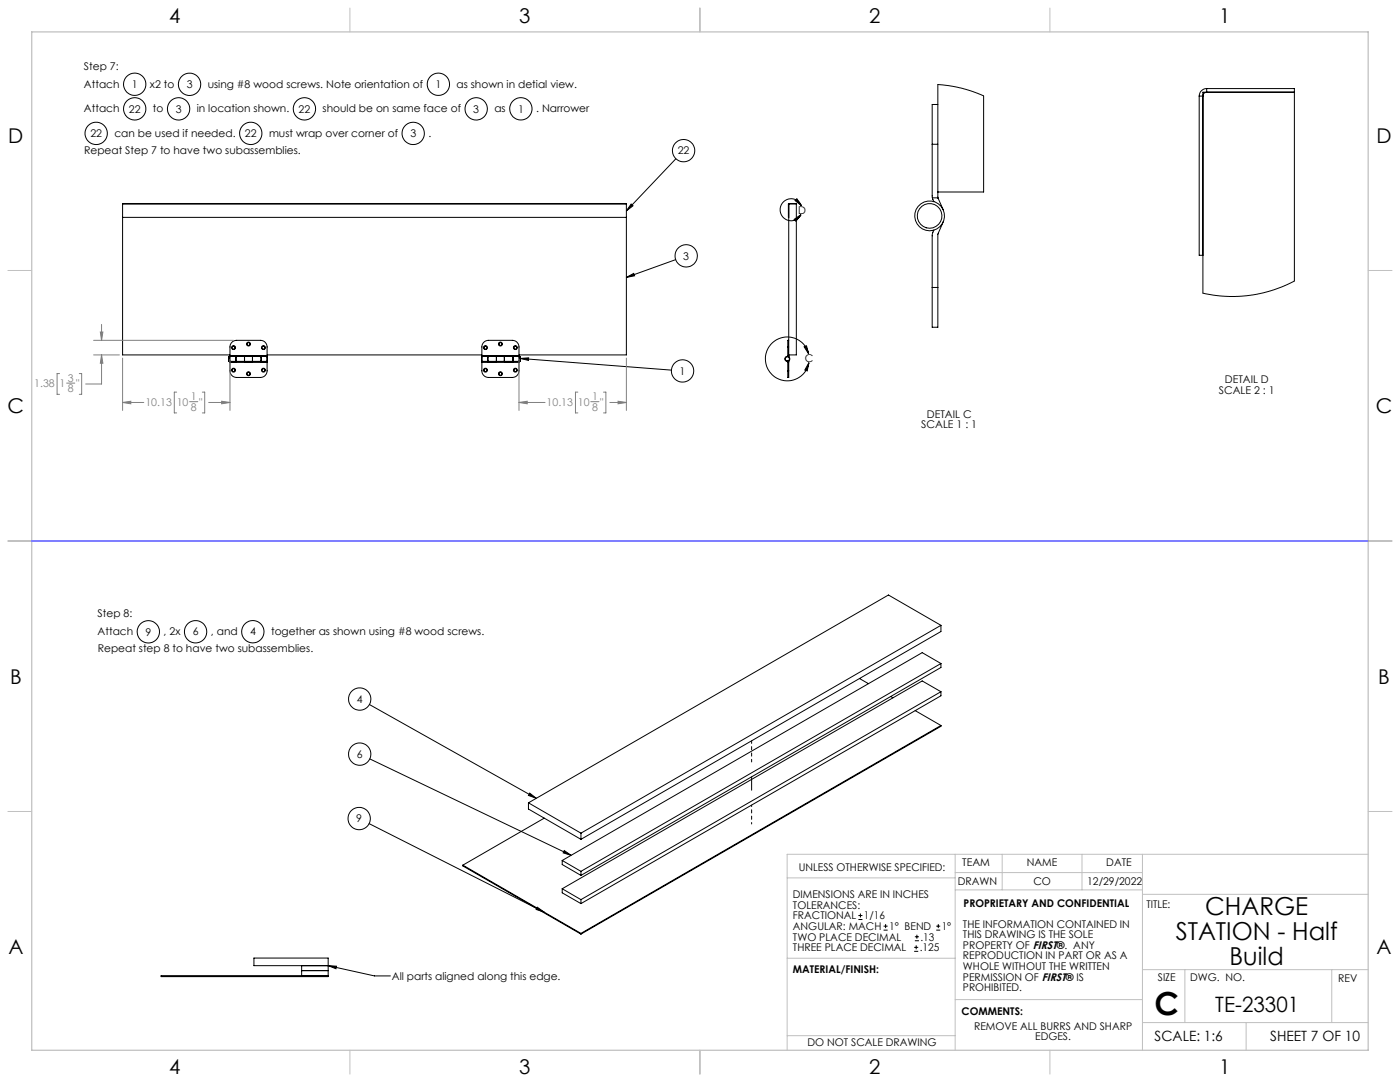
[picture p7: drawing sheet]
<svg xmlns="http://www.w3.org/2000/svg" width="559mm" height="432mm" viewBox="0 0 559 432" stroke-linecap="round" stroke-linejoin="round" font-family="sans-serif">
<g fill="none" stroke="#c0c0c0" stroke-width=".4">
<path d="M139.7 3.2v9.5M279.4 3.2v9.5M419.1 3.2v9.5M3.1 107.9h9.6M546.1 107.9h9.5M3.1 215.9h9.6M546.1 215.9h9.5M3.1 323.8h9.6M546.1 323.8h9.5M314.2 350.3h67M381.2 340.9v78.2M381.2 355.1h74.8"/>
<path d="M381.2 348.2h74.8M400 340.9v14.2M431.9 340.9v14.2M456 340.9v78.2M456 356.9h90.1M546.1 340.9h-231.9v78.2M314.2 382.4h67.2M381.2 398.9h74.8M456 387h90.1M472.9 387v21.1M531.6 387v21.1M139.7 419.1v9.6"/>
<path d="M279.4 419.1v9.6M314.2 413.3h67M419.1 419.1v9.6M456 408.1h90.1M497.4 408.1v11"/>
</g>
<path d="M12.7 12.7h533.4v406.4h-533.4z" fill="none" stroke="#c0c0c0" stroke-width=".5"/>
<g fill="none" stroke="#000" stroke-width=".4">
<path d="M478.6 38.3v63.6h1.5M481.6 35.3h35v76.8l-5 2.4-7.2 2.3-6.9 1.2-7 .3-5.1-.4-5.3-.9v-80.2h36.5M481.6 35.3v1.5a1.51 1.51 0 0 0-1.5 1.5h-1.5M481.6 35.3a3 3 0 0 0-3 3M372.1 57.6v21.4M372.1 57.6h2.2M374.3 41.7h-2.2v15.9M269.8 63.4l-19.8 20.8M372.1 79l.6 1.5M374.3 76.6h18.3v-38.3l-4.2-1.7-5.1-1.5-8.9-1.4-.1 45.3h-2.2M374.3 78.7l2.2 5M48.9 81.5v-.3h201.1v.3"/>
<path d="M48.9 86.7h201.1M48.9 81.5v60.1h42.9M48.9 81.5h201.1M250 81.5v60.1h-42.8M251.9 81.4l.8 .7-2.7 2.1zM314.7 81.5l.1 5.2M314.9 81.2l-.2 .3M314.9 81.2h3v60.4h-3.1M317 87.6l2.7-1.9-2 2.6zM317.3 80l.8-.7 1.8 2.8zM317.9 81.3h-3.1v60.7M319.9 82.1a4.4 4.4 0 0 0-6.6-2 4.4 4.4 0 0 0-.4 6.9 4.4 4.4 0 0 0 6.8-1.3"/>
<path d="M372.7 91.9l-.6 1.8v21M376.5 88.5l-2.2 5.1v21.1M250 110.7l2.9-1.6 .4 1zM269.7 103.6l-19.7 7.1M372.1 114.7v15.9h2.2v-15.9M372.1 114.7h2.2M314.4 138.5v3.5M314.4 138.5h.4M314.8 135.8h-.4v2.7M321 138.4l.9-.4 .9 3.2zM91.4 142.2v2M91.4 144.2h.2"/>
<path d="M91.4 142.2h.2M91.6 142.2l.2 .2M91.6 142.2v2M91.8 144l-.2 .2M91.8 142.2v2h14.8v-2M91.8 141.9v.2M91.8 141.9v-3.4a2.65 2.65 0 0 1 2.6-2.7h9.6a2.65 2.65 0 0 1 2.6 2.7v3.4M91.8 144.6v3.4a2.65 2.65 0 0 0 2.6 2.6h9.6a2.65 2.65 0 0 0 2.6-2.6v-3.4M91.8 142.2h14.8M91.8 141.9h14.8M91.8 142.1h2.4M91.8 142.1v.1"/>
<path d="M91.8 144.6h14.8M94.2 142.2v2M94.2 142.1h3.4M94.2 143.8h.1M94.2 142.7h.1M94.2 142.1v.1M94.2 144.3l-2.4 .3M94.2 144.2v.1M94.2 144.3h3.4M97.6 144.3h3.2M97.6 143.8h.1M97.6 142.7h.1"/>
<path d="M97.6 142.1v2.2M97.6 142.1h3.2M100.8 142.2v2M100.8 142.1h3.4M100.8 143.8h.1M100.8 142.7h.1M100.8 142.1v.1M100.8 144.2v.1M100.8 144.3h3.4M104.2 142.2v2.1M104.2 144.3l2.4 .3M104.2 143.8h.1"/>
<path d="M104.2 142.7h.1M104.2 142.1v2.1M104.2 142.1h2.4M106.6 141.9v.2M106.6 142.7v1.1M106.6 142.1v.1M106.6 141.6h85.7M192.3 142.7v1.1M192.3 143.8h.1M192.3 142.7h.1M192.3 144.2v-2h14.9v2M192.3 144.3v.3"/>
<path d="M192.3 144.6v3.4a2.65 2.65 0 0 0 2.7 2.6h9.5a2.65 2.65 0 0 0 2.7-2.6v-3.4M192.3 141.9v-3.4a2.65 2.65 0 0 1 2.7-2.7h9.5a2.65 2.65 0 0 1 2.7 2.7v3.4M192.3 141.9l2.4 .2M192.3 144.2h14.9M192.3 141.9h14.9M192.3 144.6h14.9M192.3 144.3h2.4M192.3 144.2v.1M194.7 142.2v2.1M194.7 144.3h3.5M194.7 143.8h.1M194.7 142.7h.1"/>
<path d="M194.7 142.1v2.1M194.7 142.1h3.4M198.1 142.1v2.1M198.1 142.1h3.2M198.1 143.8h.1M198.1 142.7h.1M198.2 142.2v2.1M198.2 144.3h3.1M201.3 142.2v2.1M201.3 144.3h3.5M201.3 143.8h.1M201.3 142.7h.1"/>
<path d="M201.3 142.1v2.1M201.3 142.1h3.5M204.8 142.1v2.2M204.8 143.8h.1M204.8 142.7h.1M204.8 144.3h2.4M207.2 144l.1 .2M207.2 144.3v.3M207.2 141.9l-2.4 .2M207.2 144.2v.1M207.3 142.2l-.1 .2M207.3 142.2v2"/>
<path d="M207.3 144.2h.2M207.3 142.2h.2M207.5 142.2v2M207.7 143.1l3.3-.3-.1 1zM207.7 143.1l60.3 4.6M314.4 148v2.6h.4v-2.6M314.4 142l.1 .3M314.4 142h.4M314.4 148h.4M314.5 144.2l-.1 3.8M314.8 142l.4 .8M315.2 143.6l-.4 .8v3.6"/>
<path d="M322.8 141.2a8.7 8.7 0 0 0-13.6-5.1 8.7 8.7 0 0 0 .4 14.5 8.7 8.7 0 0 0 13.3-5.9M322.9 144.7l-.7 3.3-1-.3zM375.6 249.6v2.4l-143.7 83M375.6 249.6l-21-12.1-143.7 82.9M375.6 249.6l-143.7 82.9M343.1 270.8l3.5 2M355.5 278l.9 .5M375.6 264.8v1.6l-143.7 83M375.6 276v1.7l-143.7 82.9M375.6 276l-7.5-4.3-143.7 83M375.6 276l-143.7 83M375.6 264.8l-7.5-4.3-143.7 82.9"/>
<path d="M375.6 264.8l-143.7 82.9M147.5 281.2l66.6 37.4M365.3 283.6l10.3 5.9M375.6 289.5l-143.7 83M375.6 289.5v.3l-143.7 83M147.6 302.9l80.4 38.4M211.4 316.5l2.7 2.1-3.2-1.2zM147.3 328.7l69.9 35.3M210.9 320.4l21 12.1M210.9 320.4v2.5l21 12.1M217.2 326.5l-32.5 18.8M225.2 339.4l2.8 1.9-3.2-.9z"/>
<path d="M231.9 332.5v2.5M184.7 345.3l47.2 27.2M184.7 345.3v.3l47.2 27.2M224.4 354.7v1.6l7.5 4.3M224.4 343.4v1.6l7.5 4.4M224.4 354.7l7.5 4.3M224.4 343.4l7.5 4.3M231.9 347.7v1.7M231.9 359v1.6M214.5 362.1l2.7 1.9-3.2-1.1zM231.9 372.5v.3M120.4 385.4v4"/>
<path d="M120.4 387.4h10.6M131 385.4l3.3 .2-.2 1zM131 385.4h-29.6v-3.1h29.6v7.4h-66.7v-.3h66.7M131 385.4l18.5 4.1h6.3"/>
<circle cx="53.8" cy="33.6" r="4.5"/>
<circle cx="75.7" cy="33.6" r="4.4"/>
<circle cx="175" cy="33.6" r="4.5"/>
<circle cx="38.4" cy="53.2" r="4.4"/>
<circle cx="53.8" cy="43.4" r="4.5"/>
<circle cx="71.3" cy="43.4" r="4.5"/>
<circle cx="100.1" cy="53.2" r="4.4"/>
<circle cx="121.5" cy="43.4" r="4.5"/>
<circle cx="164.9" cy="53.2" r="4.5"/>
<circle cx="190.1" cy="43.4" r="4.5"/>
<circle cx="207.9" cy="43.4" r="4.4"/>
<circle cx="272.8" cy="60.1" r="4.4"/>
<circle cx="371" cy="86.1" r="5.9"/>
<circle cx="371" cy="86.2" r="4.9"/>
<circle cx="273.9" cy="102.1" r="4.5"/>
<circle cx="93.2" cy="138.7" r=".55"/>
<circle cx="93.2" cy="138.7" r=".79"/>
<circle cx="99.2" cy="137.3" r=".57"/>
<circle cx="99.2" cy="137.3" r=".78"/>
<circle cx="105.2" cy="138.7" r=".78"/>
<circle cx="105.2" cy="138.7" r=".56"/>
<circle cx="193.8" cy="138.7" r=".79"/>
<circle cx="193.8" cy="138.7" r=".55"/>
<circle cx="199.7" cy="137.3" r=".78"/>
<circle cx="199.7" cy="137.3" r=".57"/>
<circle cx="205.7" cy="138.7" r=".56"/>
<circle cx="205.7" cy="138.7" r=".78"/>
<circle cx="93.2" cy="147.7" r=".55"/>
<circle cx="93.2" cy="147.7" r=".79"/>
<circle cx="99.2" cy="149.1" r=".57"/>
<circle cx="99.2" cy="149.2" r=".78"/>
<circle cx="105.2" cy="147.7" r=".78"/>
<circle cx="105.2" cy="147.7" r=".56"/>
<circle cx="193.8" cy="147.7" r=".79"/>
<circle cx="193.8" cy="147.7" r=".55"/>
<circle cx="199.7" cy="149.2" r=".78"/>
<circle cx="199.7" cy="149.2" r=".57"/>
<circle cx="205.7" cy="147.7" r=".56"/>
<circle cx="205.7" cy="147.7" r=".78"/>
<circle cx="272.4" cy="148" r="4.5"/>
<circle cx="314.3" cy="143.2" r=".82"/>
<circle cx="314.3" cy="143.2" r=".99"/>
<circle cx="59.2" cy="252.1" r="4.5"/>
<circle cx="78.1" cy="252.1" r="4.5"/>
<circle cx="100.9" cy="252.1" r="4.5"/>
<circle cx="143.6" cy="279" r="4.4"/>
<circle cx="143.6" cy="301" r="4.4"/>
<circle cx="143.4" cy="326.7" r="4.5"/>
</g>
<path d="M300 328.8v-7.5" fill="none" stroke="#000" stroke-width=".4" stroke-dasharray="6.3 1.3 1.3 1.3 1.3 1.3" stroke-dashoffset="5.8"/>
<path d="M300 315.4v-5.4" fill="none" stroke="#000" stroke-width=".4" stroke-dasharray="6.3 1.3 1.3 1.3 1.3 1.3"/>
<path d="M300 295.6v8.5" fill="none" stroke="#000" stroke-width=".4" stroke-dasharray="6.3 1.3 1.3 1.3 1.3 1.3" stroke-dashoffset="5.3"/>
<g fill="none" stroke="#808080" stroke-width=".4">
<path d="M37.4 135.8h55.8M40 132.5h1.1l-.6 3.3zM40.5 129.5v6.3M23.8 149.1h-1v8.3h1M26.6 152.9h3.2M31.6 149.1h1v8.3h-1M37.4 141.6h10.3M40.5 141.6l.6 3.4h-1.1zM40.5 141.6v11.6h-6.3M48.9 142.9v20.9M70.5 156.5h-.9v8.3h.9M80.8 156.5h.9v8.3h-.9"/>
<path d="M91.8 143.4v20.4M207.2 143.3v20.5M230.6 156.5h-.9v8.3h.9M240.9 156.5h.9v8.3h-.9M250 142.9v20.9M48.9 160.6l3.3-.5v1zM48.9 160.6h8.5M75.7 160.3h3.3M83.3 160.6h8.5M88.5 160.1l3.3 .5-3.3 .5zM207.2 160.6h10.4M207.2 160.6l3.2-.5v1z"/>
<path d="M235.8 160.3h3.3M243.4 160.6h6.6M246.7 160.1l3.3 .5-3.3 .5z"/>
</g>
<path d="M12.7 215.9h533.4" fill="none" stroke="#00f" stroke-width=".4"/>
<g fill="#000">
<path d="M131 385.4l3.3 .2-.2 1z"/>
<path d="M207.7 143.1l3.3-.3-.1 1zM251.9 81.4l.8 .7-2.7 2.1zM250 110.7l2.9-1.6 .4 1zM321 138.4l.9-.4 .9 3.2zM322.9 144.7l-.7 3.3-1-.3zM317.3 80l.8-.7 1.8 2.8zM317 87.6l2.7-1.9-2 2.6zM211.4 316.5l2.7 2.1-3.2-1.2zM225.2 339.4l2.8 1.9-3.2-.9zM214.5 362.1l2.7 1.9-3.2-1.1z"/>
</g>
<path d="M40 132.5h1.1l-.6 3.3zM40.5 141.6l.6 3.4h-1.1zM246.7 160.1l3.3 .5-3.3 .5zM207.2 160.6l3.2-.5v1zM48.9 160.6l3.3-.5v1zM88.5 160.1l3.3 .5-3.3 .5z" fill="#808080"/>
<g fill="none" stroke="#000" stroke-width=".4">
<path d="M342.6 367h1.6M342.6 365.4h1.6M343.4 364.6v1.5M352.7 371.2h1.6M352.7 369.6h1.6M353.5 368.8v1.6M364.9 379.7h1.6M364.9 378.1h1.6M365.2 375.4h1.6M365.2 373.8h1.6M365.7 377.3v1.5M366 373v1.6"/>
<path d="M373.7 371.2h1.6M373.7 369.6h1.6M374.5 368.8v1.6"/>
</g>
<text font-size="12.7" x="460.9" y="405.2">C</text>
<g font-size="9.9">
<text x="481" y="365.3">CHARGE</text>
<text x="469.3" y="375.2">STATION - Half</text>
<text x="490.8" y="385.1">Build</text>
</g>
<text font-size="8.5" x="485.1" y="404">TE-23301</text>
<g font-size="8.1">
<text x="67.6" y="9.3">4</text>
<text x="207.3" y="9.3">3</text>
<text x="347" y="9.3">2</text>
<text x="486.7" y="9.3">1</text>
<text x="3.3" y="57">D</text>
<text x="549.4" y="57">D</text>
<text x="3" y="164.9">C</text>
<text x="549.1" y="164.9">C</text>
<text x="4" y="272.9">B</text>
<text x="550.1" y="272.9">B</text>
<text x="3.3" y="380.8">A</text>
<text x="549.4" y="380.8">A</text>
<text x="67.6" y="428.4">4</text>
<text x="207.3" y="428.4">3</text>
<text x="347" y="428.4">2</text>
<text x="486.7" y="428.4">1</text>
</g>
<g font-size="5.6">
<text x="460.9" y="415.2">SCALE: 1:6</text>
<text x="507" y="415.2">SHEET 7 OF 10</text>
</g>
<g font-size="4.2">
<text x="33.5" y="27.8">Step 7:</text>
<text x="33.5" y="35">Attach</text>
<text x="52.6" y="35.1">1</text>
<text x="59.9" y="35">x2 to</text>
<text x="74.5" y="35.1">3</text>
<text x="82.9" y="35">using #8 wood screws. Note orientation of</text>
<text x="173.8" y="35.1">1</text>
<text x="182.2" y="35">as shown in detial view.</text>
<text x="33.5" y="44.8">Attach</text>
<text x="51.5" y="44.9">22</text>
<text x="61" y="44.8">to</text>
<text x="70.1" y="44.9">3</text>
<text x="78.5" y="44.8">in location shown.</text>
<text x="119.2" y="44.9">22</text>
<text x="128.8" y="44.8">should be on same face of</text>
<text x="188.9" y="44.9">3</text>
<text x="197.3" y="44.8">as</text>
<text x="206.8" y="44.9">1</text>
<text x="214" y="44.8">. Narrower</text>
<text x="36.1" y="54.7">22</text>
<text x="45.7" y="54.6">can be used if needed.</text>
<text x="97.8" y="54.7">22</text>
<text x="107.4" y="54.6">must wrap over corner of</text>
<text x="163.8" y="54.7">3</text>
<text x="171" y="54.6">.</text>
<text x="33.5" y="61.4">Repeat Step 7 to have two subassemblies.</text>
<text x="270.5" y="61.6">22</text>
<text x="318.6" y="85.4">D</text>
<text x="272.7" y="103.6">3</text>
<text x="271.3" y="149.5">1</text>
<text x="321.3" y="144.5">C</text>
<text x="488.9" y="152.9">DETAIL D</text>
<text x="486.5" y="157">SCALE 2 : 1</text>
<text x="369.9" y="166.7">DETAIL C</text>
<text x="367.7" y="170.9">SCALE 1 : 1</text>
<text x="39" y="246.3">Step 8:</text>
<text x="39" y="253.5">Attach</text>
<text x="58.1" y="253.6">9</text>
<text x="65.3" y="253.5">, 2x</text>
<text x="76.9" y="253.6">6</text>
<text x="84.2" y="253.5">, and</text>
<text x="99.8" y="253.6">4</text>
<text x="108.2" y="253.5">together as shown using #8 wood screws.</text>
<text x="39" y="260.3">Repeat step 8 to have two subassemblies.</text>
<text x="142.4" y="280.5">4</text>
<text x="142.4" y="302.5">6</text>
<text x="142.2" y="328.2">9</text>
<text x="318.8" y="347.7">UNLESS OTHERWISE SPECIFIED:</text>
<text x="384.1" y="345.5">TEAM</text>
<text x="409.9" y="345.7">NAME</text>
<text x="441.6" y="345.7">DATE</text>
<text x="382.3" y="353.3">DRAWN</text>
<text x="412.5" y="353.3">CO</text>
<text x="434" y="353.3">12/29/2022</text>
<text x="316.5" y="358.5">DIMENSIONS ARE IN INCHES</text>
<text x="316.5" y="362.7">TOLERANCES:</text>
<text x="384.6" y="361.9">PROPRIETARY AND CONFIDENTIAL</text>
<text x="457.6" y="362.3">TITLE:</text>
<text x="316.5" y="371.2">ANGULAR: MACH</text>
<text x="316.5" y="366.9">FRACTIONAL</text>
<text x="344.8" y="366.9">1/16</text>
<text x="354.9" y="371.2">1° BEND</text>
<text x="375.9" y="371.2">1°</text>
<text x="384.4" y="370.2">THE INFORMATION CONTAINED IN</text>
<text x="316.5" y="375.4">TWO PLACE DECIMAL</text>
<text x="367.4" y="375.4">.13</text>
<text x="384.4" y="374.4">THIS DRAWING IS THE SOLE</text>
<text x="316.5" y="379.6">THREE PLACE DECIMAL</text>
<text x="367.1" y="379.6">.125</text>
<text x="384.4" y="378.6">PROPERTY OF FIRST®. ANY</text>
<text x="384.4" y="382.9">REPRODUCTION IN PART OR AS A</text>
<text x="316.5" y="388.4">MATERIAL/FINISH:</text>
<text x="384.4" y="387.1">WHOLE WITHOUT THE WRITTEN</text>
<text x="156.4" y="391.2">All parts aligned along this edge.</text>
<text x="384.4" y="391.3">PERMISSION OF FIRST® IS</text>
<text x="384.4" y="395.6">PROHIBITED.</text>
<text x="462.2" y="391.3">SIZE</text>
<text x="475.1" y="391.3">DWG. NO.</text>
<text x="534.1" y="391.8">REV</text>
<text x="383.8" y="405.1">COMMENTS:</text>
<text x="388.8" y="410.9">REMOVE ALL BURRS AND SHARP</text>
<text x="322.3" y="417.6">DO NOT SCALE DRAWING</text>
<text x="413.2" y="415.2">EDGES.</text>
</g>
<g font-size="4.2" fill="#808080">
<text x="13.6" y="154.6">1.38</text>
<text x="23.8" y="154.6">1</text>
<text x="27.1" y="152.3">3</text>
<text x="30.3" y="154.6">&quot;</text>
<text x="27.1" y="156.5">8</text>
<text x="58.1" y="162">10.13</text>
<text x="70.5" y="162">10</text>
<text x="76.2" y="159.7">1</text>
<text x="79.4" y="162">&quot;</text>
<text x="218.2" y="162">10.13</text>
<text x="230.7" y="162">10</text>
<text x="236.3" y="159.7">1</text>
<text x="239.6" y="162">&quot;</text>
<text x="76.2" y="163.9">8</text>
<text x="236.3" y="163.9">8</text>
</g>
</svg>
